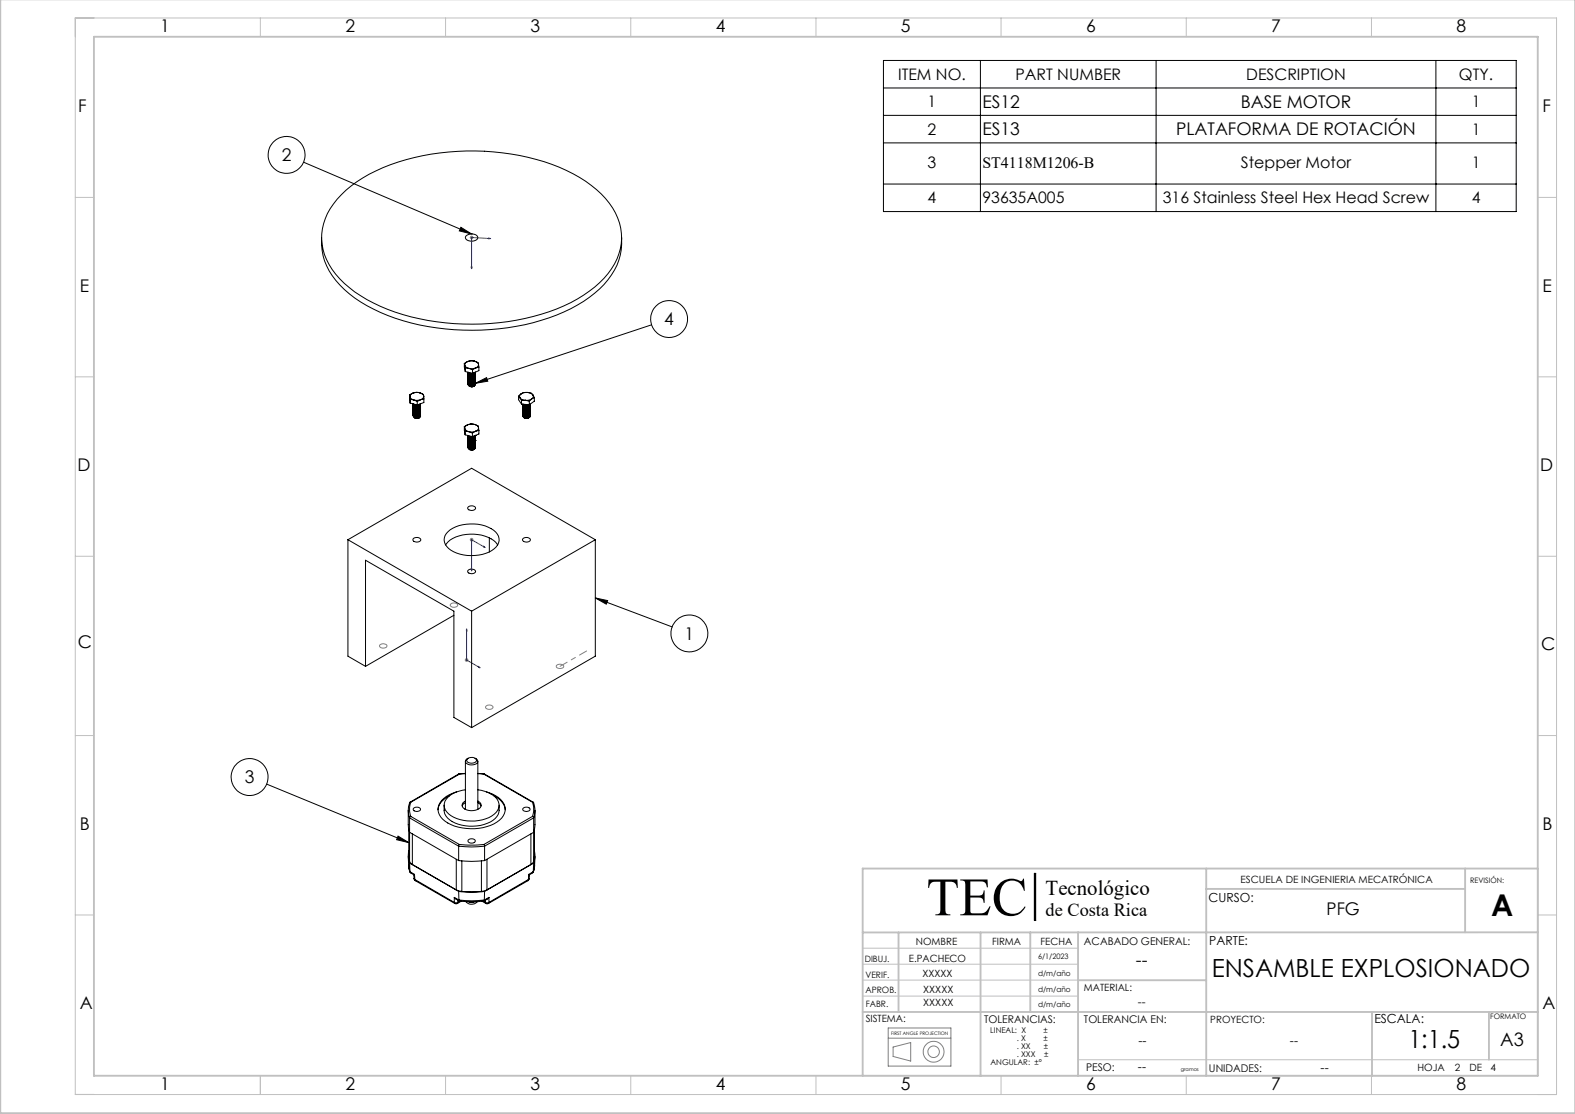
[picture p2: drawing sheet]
<svg xmlns="http://www.w3.org/2000/svg" width="420mm" height="297mm" viewBox="0 0 420 297" stroke-linecap="round" stroke-linejoin="round" font-family="sans-serif">
<g fill="none" stroke="#000" stroke-width=".27">
<path d="M235.6 16.1h168.7v40.3h-168.7zM261.4 16.1v40.3M308.3 16.1v40.3M382.9 16.1v40.3M235.6 23.5h168.7M235.6 30.8h168.7M235.6 38.1h168.7M81 43.2l44.7 19.2M235.6 49.1h168.7M122.9 60.6l2.8 1.8-3.2-.8zM173.7 86.6l-46.9 15.6M126.8 102.2l3-1.5 .3 .9z"/>
<path d="M158.8 159.4l3.2 .7-.3 1zM158.8 159.4l20.4 7.7M71.1 209.1l37.9 15.5M106.2 222.9l2.8 1.7-3.2-.7zM275.8 232.8v12.6"/>
<circle cx="76.4" cy="41.3" r="4.9"/>
<circle cx="178.4" cy="85.1" r="4.9"/>
<circle cx="183.8" cy="168.9" r="4.9"/>
<circle cx="66.6" cy="207.2" r="4.9"/>
</g>
<g fill="none" stroke="#808080" stroke-width=".27">
<path d="M125.3 63.3h1M125.4 63l.7 .7M125.8 62.8v1M126.1 63l-.7 .7M125.3 143.9h1M125.4 143.5l.7 .7M125.8 143.4v1M126.1 143.5l-.7 .7M101.2 172a1.2 1.2 0 0 1 2 .3 1.1 1.1 0 0 1-1.1 .5 1.1 1.1 0 0 1-.9-.7zM120.2 161a1.11 1.11 0 0 1 1.8 .5 1.12 1.12 0 0 1-1.9-.3zM123.9 176h1M124.1 175.6l.7 .7"/>
<path d="M124.4 175.5v1M124.8 175.6l-.7 .7M148.4 177.4a1.13 1.13 0 0 1 1.9 .4 1.21 1.21 0 0 1-2-.2zM129.5 188.3a1.14 1.14 0 0 1 1.9 .4 1.09 1.09 0 0 1-1 .4 1.09 1.09 0 0 1-.9-.7zM275.8 232.8h.4v12.6h-.4zM236.9 276.8h16.7M236.9 274.1h16.7v10.1h-16.7zM238.2 279.1l4.7-1.1v4.9l-4.7-1.2z"/>
<circle cx="249" cy="280.4" r="1.53"/>
<circle cx="249" cy="280.4" r="2.78"/>
</g>
<g fill="none" stroke="#c0c0c0" stroke-width=".27">
<path d="M20.1 4.8h395v287h-395zM69.4 4.8v5M118.8 4.8v5M168.2 4.8v5M217.6 4.8v5M266.9 4.8v5M316.3 4.8v5M365.7 4.8v5M20.1 52.6h4.9M410.1 52.6h5M20.1 100.5h4.9M410.1 100.5h5"/>
<path d="M20.1 148.3h4.9M410.1 148.3h5M20.1 196.1h4.9M410.1 196.1h5M230 231.6h180.1v55.2h-180.1M20.1 243.9h4.9M230 257.1h57.5M230 252.8h57.5M410.1 243.9h5M230 261.3h57.5M230 265.6h57.5M69.4 286.8v5"/>
<path d="M118.8 286.8v5M168.2 286.8v5M217.6 286.8v5M266.9 286.8v5M287.5 282.5h122.6M316.3 286.8v5M365.7 286.8v5"/>
</g>
<g fill="none" stroke="#c0c0c0" stroke-width=".5">
<path d="M.1 -.1v296.9h419.9M25 9.8h385.1v277h-385.1zM321.6 237h69.1M321.7 231.6v55.2M390.7 231.6v17M410.1 231.6h-180.1v55.2M239.6 248.6v21.2M261.5 248.6v38.3M274.7 248.6v21.2M287.5 248.6v38.2M410.1 248.6h-180.1M230 269.8h180.1"/>
<path d="M287.5 261.3h34.2M365.9 269.8v17M397.1 269.8v12.7"/>
</g>
<path d="M276 232.8v12.6" fill="none" stroke="#000" stroke-width=".39"/>
<path d="M125.6 71.2h.3l-.1 .4zM130.3 63.5l.5 .1-.5 .1zM130.8 63.6l-5-.3v8.3M125.7 151.8l.2 .1-.1 .3zM129 145.7l.4 .3-.4-.1zM129.4 146l-3.6-2.1v8.3M124.4 167.7l.1 .4-.1-.1zM124.4 167.7v8.3l3.6 2M127.7 177.7l.3 .3-.3-.1z" fill="none" stroke="#00f" stroke-width=".27"/>
<path d="M156.4 173.6l-7 4" fill="none" stroke="#808080" stroke-width=".27" stroke-dasharray="15.2 1.3 1.3 1.3" stroke-dashoffset="13.1"/>
<path d="M127.7 177.7l.3 .3-.3-.1zM124.4 167.7l.1 .4-.1-.1zM129 145.7v.2l.4 .1zM125.7 151.8l.1 .4 .1-.3zM130.3 63.5v.2l.5-.1zM125.6 71.2l.2 .4 .1-.4z" fill="#00f"/>
<path d="M122.9 60.6l2.8 1.8-3.2-.8zM126.8 102.2l3-1.5 .3 .9zM158.7 159.4l3.3 .7-.3 1zM106.2 222.9l2.8 1.7-3.2-.7z" fill="#000"/>
<g fill="none" stroke="#000" stroke-width=".27">
<path d="M91.1 51.9a42.2 42.2 0 0 1 21.6-10.4 64.7 64.7 0 0 1 38.3 3.9 27.3 27.3 0 0 1 13.1 11.4 14.4 14.4 0 0 1-2 16.2 37.1 37.1 0 0 1-19.9 11.4 64.8 64.8 0 0 1-40.8-2.7 29.1 29.1 0 0 1-13.6-11.1 14.4 14.4 0 0 1 2.1-17.5zM85.8 63.3a16.4 16.4 0 0 0 6 13.9 45.3 45.3 0 0 0 24.7 10.2 62.9 62.9 0 0 0 35.7-5.1 24.6 24.6 0 0 0 12.8-12.9l.7-2.8 .1-3.3M124.3 62.9a2.21 2.21 0 0 1 3.1 .2 1.15 1.15 0 0 1-1.5 1.2h-.5a.95 .95 0 0 1-1-.4 .95 .95 0 0 1-.1-1zM123.8 96.9l.1 .5M123.8 96.9l.3 2.2M123.9 97.4a1.27 1.27 0 0 0 1.1 .8M123.9 97.4l.2 .7M124.1 98.1l.9 .1M124.1 98.1v1M124.1 99.1l1.9 .5M124.7 96.4a.94 .94 0 0 0-.8 1M124.7 96.4l-.9 .5"/>
<path d="M124.8 99.2a1.07 1.07 0 0 0 1 .7 1.07 1.07 0 0 0 1-.7 1.1 1.1 0 0 1-1 .7 1.1 1.1 0 0 1-1-.6M124.8 99.9a1.13 1.13 0 0 0 2-.2 1.1 1.1 0 0 1-1 .7 1.1 1.1 0 0 1-1-.5zM124.8 99.6h.1M125 98.2l1 .4M126 98.6v1M126.5 96.3l-.9-.1-.9 .2M126.5 96.3l.7 .3 .4 .5M126.5 96.3l1 .4 .1 .4M126.5 96.3l-1-.1-.8 .2M126.5 99.3l-1 .3-.7-.3 .3 .2h.9M126.7 99.3a1.01 1.01 0 0 1-.8 .9 1.01 1.01 0 0 1-1.1-.5v-.1M126.8 99.5a1.14 1.14 0 0 1-2 .1"/>
<path d="M126.8 99.4v.1M126.8 99.7v.1M126.9 98.1l-1.2 .2-.7-.1M126.9 98.1l-.9 .5M127.6 97.1a1.01 1.01 0 0 1-.7 1M127.6 97.1l.1 .8M127.7 97.9v.9l-1.7 .8M127.7 97.9l-.8 .2M109.3 105.3v.4M109.3 105.3l.1 2.2M109.3 105.7a1.14 1.14 0 0 0 1 .9M109.3 105.7l.1 .8"/>
<path d="M109.4 106.5l.9 .1M109.4 107.5l1.9 .5M109.4 106.5v1M110.1 104.8a.95 .95 0 0 0-.8 .9M110.1 109.4a1.2 1.2 0 0 0 2-.1 1.12 1.12 0 0 1-1.9 .1zM110.1 110a1.16 1.16 0 0 0 2-.2 1.09 1.09 0 0 1-.9 .7 1.09 1.09 0 0 1-1-.6zM110.1 104.8l-.8 .5M110.1 107.8h.1M110.1 108v.1M110.1 108.3h.1M110.1 108.6h.1M110.1 108.8v.1"/>
<path d="M110.1 109.1h.1M110.1 109.4h.1M110.1 109.7h.1M110.1 109.9v.1M110.1 110.2h.1M110.1 110.5h.1M110.1 110.7v.1M110.2 108a1.11 1.11 0 0 0 1 .6 1.11 1.11 0 0 0 .9-.7 1.1 1.1 0 0 1-.9 .7 1.1 1.1 0 0 1-1-.5M110.2 108.3a1.11 1.11 0 0 0 1 .5 1.11 1.11 0 0 0 .9-.6 1.13 1.13 0 0 1-1.9 .1M110.2 108.6a1.11 1.11 0 0 0 1 .5 1.11 1.11 0 0 0 .9-.7 1.12 1.12 0 0 1-1.9 .2zM110.2 109.1a1.11 1.11 0 0 0 1 .5 1.11 1.11 0 0 0 .9-.6 1.09 1.09 0 0 1-.9 .7 1.09 1.09 0 0 1-1-.6zM110.2 109.7h-.1a1.18 1.18 0 0 0 2-.2 1.13 1.13 0 0 1-.9 .7 1.13 1.13 0 0 1-1.1-.5h.1"/>
<path d="M110.2 110.3l-.1 .2a1.2 1.2 0 0 0 2-.2 1.13 1.13 0 0 1-1.9 .2M110.2 110.6l-.1 .2a1.18 1.18 0 0 0 2-.2 1.12 1.12 0 0 1-1.9 .2M110.2 107.7l1.1 .3M110.2 111a1.14 1.14 0 0 0 1.7 .3M110.3 106.6l1 .4M110.5 111.4l.4 .1 .8-.1M111.1 111.5l.7-.1zM111.3 107v1M111.7 111.4h.1M111.9 111.3l-.1 .1M111.9 110.5l-.4 .5M112 104.7l-1.2-.1-.7 .2"/>
<path d="M112 104.7l.7 .4 .3 .5M112 104.7l.9 .5 .1 .4M112 104.7l-1-.1-.9 .2M112 110.6l.1 .2-.2 .5M112.1 106.6l-.8 .1-1-.1M112.1 106.6l-.8 .4M112.1 107.6a1.1 1.1 0 0 1-.9 .7 1.1 1.1 0 0 1-1-.6l.6 .3 1.2-.3M112.1 108.7a1.18 1.18 0 0 1-2 .2h.1M112.1 110.1a1.15 1.15 0 0 1-1.9 .1M112.1 110.9l-.2 .4M112.1 107.7a1.18 1.18 0 0 1-2 .1h.1M112.1 108.4v.1"/>
<path d="M112.1 108.7v.1M112.1 109h.1M112.1 109.3h.1M112.1 109.8h.1M112.1 110.1h.1M113 105.6l-.3 .7-.6 .3M113 105.6v.8M113 106.4v.9l-1.7 .7M113 106.4l-.9 .2M123.8 113.7l.1 .5M123.8 113.7l.2 2.2M123.9 114.2l.2 .4 .9 .5"/>
<path d="M123.9 114.2l.1 .8M124 115l1 .1M124 115.9l2 .5M124 115v.9M124.7 113.2a1.03 1.03 0 0 0-.8 1M124.7 113.2l-.9 .5M124.8 118.4h.1M124.8 116.5h.1M124.8 117a1.13 1.13 0 0 0 2-.1 1.11 1.11 0 0 1-1 .6 1.11 1.11 0 0 1-1-.5zM124.8 117.3a1.13 1.13 0 0 0 2-.1 1.11 1.11 0 0 1-1 .6 1.11 1.11 0 0 1-1-.5zM124.8 117.8a1.13 1.13 0 0 0 2-.1 1.11 1.11 0 0 1-1 .7 1.11 1.11 0 0 1-1-.6zM124.8 118.1a1.16 1.16 0 0 0 2-.1 1.13 1.13 0 0 1-2 .1z"/>
<path d="M124.8 118.7a1.15 1.15 0 0 0 2-.2 1.13 1.13 0 0 1-2 .2zM124.8 119.2a1.13 1.13 0 0 0 2-.1 1.1 1.1 0 0 1-1 .7 1.1 1.1 0 0 1-1-.6zM124.8 100.2a1.13 1.13 0 0 0 2-.2 1.11 1.11 0 0 1-1 .7 1.11 1.11 0 0 1-1-.5zM124.8 100.4a1.13 1.13 0 0 0 2-.1 1.11 1.11 0 0 1-1 .7 1.11 1.11 0 0 1-1-.6zM124.8 100.7a1.13 1.13 0 0 0 2-.2 1.11 1.11 0 0 1-1 .7 1.11 1.11 0 0 1-1-.5zM124.8 101a1.13 1.13 0 0 0 2-.2 1.11 1.11 0 0 1-1 .7 1.11 1.11 0 0 1-1-.5zM124.8 101.5a1.13 1.13 0 0 0 2-.2 1.11 1.11 0 0 1-1 .7 1.11 1.11 0 0 1-1-.5zM124.8 101.8a1.15 1.15 0 0 0 2-.2 1.13 1.13 0 0 1-2 .2zM124.8 100.4h.1M124.8 101.2v.1M124.8 101.8h.1M124.8 102.1h.1"/>
<path d="M124.8 102.3h.1M124.8 116.7v.1M124.8 118.1h.1M124.8 118.6v.1M124.8 118.9v.1M124.8 119.4a1.12 1.12 0 0 0 1.7 .3M124.8 102.5a1.17 1.17 0 0 0 1.7 .3M125 115.1l1 .4M125 119.1v.1M125.1 119.8l.5 .2 .7-.1M125.1 102.9l.5 .2 .7-.1M125.7 103.1l.7-.2z"/>
<path d="M126 115.5v.9M126.4 119.8l-.1 .1M126.5 119.8l-.8 .2 .6-.1M126.5 102.9h-.1M126.5 113.2l-.9-.1-.9 .1M126.5 113.2l.7 .3 .4 .5M126.5 119l-.4 .4M126.5 113.2l1 .4 .1 .4M126.5 113.2l-.9-.2-.9 .2M126.5 102.1l-.4 .4M126.6 116.2l-1.1 .2-.7-.3 .3 .2 .8 .1M126.6 119.1l.1 .4-.2 .2"/>
<path d="M126.7 116.1l.1 .2a1.12 1.12 0 0 1-2 .2M126.7 102.3l-.2 .5M126.8 116.1h.1M126.8 117.4h.1M126.8 116.1a1.09 1.09 0 0 1-1 .6 1.09 1.09 0 0 1-1-.6M126.8 116.6a1.14 1.14 0 0 1-2 .1M126.8 117.4a1.11 1.11 0 0 1-1 .7 1.11 1.11 0 0 1-1-.6 1.11 1.11 0 0 0 1 .6 1.11 1.11 0 0 0 1-.7M126.8 118.2a1.14 1.14 0 0 1-2 .2M126.8 118.8a1.14 1.14 0 0 1-2 .1M126.8 119.3l-.3 .4M126.8 118.8a1.14 1.14 0 0 1-2 .2M126.8 118.3a1.14 1.14 0 0 1-2 .1"/>
<path d="M126.8 116.6a1.14 1.14 0 0 1-2 .2M126.8 116.3a1.13 1.13 0 0 1-2 .2M126.8 116.1a1.11 1.11 0 0 1-1 .7 1.11 1.11 0 0 1-1-.6M126.8 101.1a1.14 1.14 0 0 1-2 .1M126.8 101.9a1.14 1.14 0 0 1-2 .2M126.8 102.2a1.12 1.12 0 0 1-2 .1M126.8 102.4l-.3 .4M126.8 101.1a1.14 1.14 0 0 1-2 .2M126.8 101.1h.1M126.8 101.9h.1M126.8 102.2h.1M126.8 116.6h.1"/>
<path d="M126.8 118.2v.1M126.8 118.8h.1M126.8 119.1h.1M126.8 115l-.9 .2-.9-.1M126.8 115l-.8 .5M127.6 114a1.04 1.04 0 0 1-.8 1M127.6 114l.1 .8M127.7 114.8v.9l-1.7 .7M127.7 114.8l-.9 .2M138.3 105.6l.4 .5M138.3 105.6v1l.8 1.1M138.7 106.1l.4 .3 1 .3"/>
<path d="M138.7 106.1l.4 .7M139 105a.73 .73 0 0 0-.3 1.1M139 105l-.7 .6M139.1 107.7l2 .2M139.1 106.8v.9M139.4 107.8a1.2 1.2 0 0 0 1.9 0 1.04 1.04 0 0 1-.8 .8 1.04 1.04 0 0 1-1.1-.5M139.4 108.3a1.16 1.16 0 0 0 2-.1 1.13 1.13 0 0 1-1 .7 1.13 1.13 0 0 1-1-.6zM139.4 110.8a1.18 1.18 0 0 0 2-.1l-.1 .5M139.4 107.8h.1M139.4 108.1h.1M139.4 108.6h.1M139.4 108.9h.1"/>
<path d="M139.4 109.4h.1M139.4 110.8h.1M139.4 108.7a1.05 1.05 0 0 0 1 .7 1.05 1.05 0 0 0 1-.7 1.13 1.13 0 0 1-1 .7 1.13 1.13 0 0 1-1-.5M139.5 111a1.14 1.14 0 0 0 1.8 .2M139.7 111.4l.7 .1 .5-.1M140.1 106.7l-1 .1M140.1 106.7l1 .3M140.5 111.5l.5-.1zM140.7 104.6l-1.2 .1-.5 .3M140.7 104.6l.8 .2 .6 .5M140.7 104.6l1 .2 .4 .5M140.7 104.6a1.9 1.9 0 0 0-1.7 .4"/>
<path d="M140.9 107.9l-.5 .1-.9-.2 .9 .3 .6-.2M141.1 111.3l-.1 .1M141.1 111.3h-.1M141.1 111.1l-.1 .2M141.1 107v.9M141.3 110.7v.5M141.4 108.4a1.11 1.11 0 0 1-1 .7 1.11 1.11 0 0 1-1-.5M141.4 109a1.18 1.18 0 0 1-2 .1 1.14 1.14 0 0 0 2-.1M141.4 109.3a1.11 1.11 0 0 1-1 .6 1.11 1.11 0 0 1-1-.5M141.4 109.5a1.11 1.11 0 0 1-1 .7 1.11 1.11 0 0 1-1-.5 1.13 1.13 0 0 0 2-.1M141.4 109.8a1.18 1.18 0 0 1-2 .2 1.14 1.14 0 0 0 2-.1M141.4 110.1a1.16 1.16 0 0 1-2 .1 1.12 1.12 0 0 0 1 .6 1.12 1.12 0 0 0 1-.7"/>
<path d="M141.4 110.3a1.11 1.11 0 0 1-1 .7 1.11 1.11 0 0 1-1-.5 1.1 1.1 0 0 0 1 .5 1.1 1.1 0 0 0 1-.6M141.4 110.6a1.18 1.18 0 0 1-2 .2M141.4 107.9a1.18 1.18 0 0 1-2 .2M141.4 107.9h.1M141.4 108.2h.1M141.4 108.4v.1M141.4 108.7v.1M141.4 109h.1M141.4 109.3h.1M141.4 109.5v.1M141.4 109.8v.1M141.4 110.1h.1"/>
<path d="M141.4 110.3v.1M141.4 110.6v.1M141.8 106.3l-.8 .4h-.9M141.8 106.3l-.7 .7M142.1 105.3a.7 .7 0 0 1-.3 1M142.1 105.3l.4 .7M142.5 106v1l-1.4 .9M142.5 106l-.7 .3M125 135.1l1-.2a.73 .73 0 0 1 .8 .7 1.27 1.27 0 0 1-2.1-.1zM92.8 143.9v31l4.7 2.8M92.8 143.9l33 19M92.8 143.9l33-19.1 33 19.1"/>
<path d="M110.3 143.5l1.1-.2a.78 .78 0 0 1 .8 .7 1.27 1.27 0 0 1-2.1-.1zM118.8 145.3a8.4 8.4 0 0 1 7.6-2.9 8 8 0 0 1 6.3 2.9M119.5 141.7a10.6 10.6 0 0 1 12.7 .1 2.81 2.81 0 0 1-.4 4.5 10.9 10.9 0 0 1-12.2-.1 2.79 2.79 0 0 1-.1-4.5zM124.7 152.1a1.26 1.26 0 0 1 2.1 .3 1.27 1.27 0 0 1-2.1 0zM130.5 143.4v3.7M139.6 143.5l1-.2a.67 .67 0 0 1 .7 .9 1.12 1.12 0 0 1-1.9-.5zM158.8 143.9v31l-33 19.1M158.8 143.9l-33 19M97.5 177.7v-28.3l23.5 13.5v28.4l4.8 2.7M121 164l-23.5 13.7M125.8 162.9v31.1M108.9 216v3.9l.3 2 13.1 7.5"/>
<path d="M109.2 218l13.1 7.6M109.2 218v11.6M109.5 213.9a5.8 5.8 0 0 0 0 3.8M109.5 217.7l-.3 .3M109.5 213.9h-.2a6 6 0 0 0-.1 4.1M109.5 217.7l13 7.4M110.2 215.5l1-.3a.73 .73 0 0 1 .9 .8l-.9 .4a.73 .73 0 0 1-1-.9zM118.4 214.7a4.1 4.1 0 0 0 3 4.7 10.9 10.9 0 0 0 10.6-1.2 3.6 3.6 0 0 0 1.1-3.5M119.9 212.1a5 5 0 0 0-3.1 3.8M121.8 211.1a6.5 6.5 0 0 0-5 4.2 4.6 4.6 0 0 0 3.5 4.5 13.5 13.5 0 0 0 12.9-1.1 3.6 3.6 0 0 0-.3-6.1l-1.6-.9-1.5-.6M122.3 206.3l-13 7.6M122.4 206.4h.1"/>
<path d="M122.5 206.4l-13 7.5M124.1 206.2l-1.8 .2M124.1 213.6a1.2 1.2 0 0 0-.9 1.3 1.2 1.2 0 0 0 1.3 1 3.2 3.2 0 0 0 3.8-1 1.17 1.17 0 0 0-.9-1.3M124.1 210.6a6.3 6.3 0 0 0-5.6 3.6 4 4 0 0 0 3.3 4 11 11 0 0 0 10-1.1 3 3 0 0 0 1.2-3 3 3 0 0 0-2-2.4l-1.7-.7-1.9-.4M124.1 214l-.7 .5-.1 .4M124.1 206.3l-1.6 .1M124.1 203v12.8M124.5 202.4a1.66 1.66 0 0 1 2.6 .2 1.46 1.46 0 0 1-1.3 .9 1.46 1.46 0 0 1-1.4-.8zM124.8 202.2l-.2 .1a.75 .75 0 0 0-.5 .8 .75 .75 0 0 0 .7 .7l1.4 .1a.88 .88 0 0 0 1.1-.5 .88 .88 0 0 0-.4-1.1l-.2-.1M127.4 206.2l1.8 .2M127.4 214l.6 .3 .3 .6M127.4 206.3l1.6 .1"/>
<path d="M127.4 203v12.8M129 206.4l13 7.5M129.2 206.4h-.2M129.2 206.3l13 7.6M131.6 212.1l.5 .3a4.7 4.7 0 0 1 2.6 3.5M139.5 215.5l.9-.3a.73 .73 0 0 1 .9 .8l-.9 .4a.73 .73 0 0 1-.9-.9zM142 213.9a5.8 5.8 0 0 1 0 3.8M142 217.7l.3 .3M142 213.9h.2a6 6 0 0 1 .1 4.1M142 217.7l-13 7.4M142.3 218l-13.1 7.6M142.3 218v11.6"/>
<path d="M142.7 216v3.9l-.4 2-13.1 7.5M108.9 228.3l.1 2.4M109 230.6l.4 2M109 230.7l.3 1.7M109 221.2v6.9l.2 1.5M109 226.8l-.1 1.3 .3 2M109.2 229.6l.8 .9M109.2 230.1l13.1 7.6M109.2 230.1l.1 2.3M109.3 232.4l.2 .3 .8 .5M109.3 232.4l1.2 .7M110 230.5l11.7 6.7"/>
<path d="M110 222.3v8.2M110.3 233.2l.1 1M110.4 234.2l.4 .6M110.4 234.2l.2 .3M110.5 233.1l-.2 .1M110.5 233.1l.1 1.4M110.6 234.5l.2 .3M110.6 234.5l10.5 6.1M110.8 234.8l10.5 6.1M121.1 239.3l1.3 .9M121.1 239.3l1.3 .7M121.1 239.3v1.3"/>
<path d="M121.7 237.2l1.5 .5M121.7 229.1v8.1M122.3 237.7a28.3 28.3 0 0 0 6.9 0M122.3 225.6a28.3 28.3 0 0 0 6.9 0M122.3 229.4a28.3 28.3 0 0 0 6.9 0M122.3 237.7l.1 2.3M122.3 225.6v3.8M122.4 240a27.2 27.2 0 0 0 6.8 0M122.4 240l.1 .2M122.5 225.1l2.5 .2 4-.2M122.5 225.1l-.2 .5M123.2 237.7h5.2"/>
<path d="M123.2 229.5v8.2M124.8 224l1-.4a.73 .73 0 0 1 .9 .8l-.9 .4a.73 .73 0 0 1-1-.8zM128.4 229.5v8.2M129 225.1l.2 .5M129.2 240v.1a17.1 17.1 0 0 1-6.7 .1M129.2 237.7v2.3M129.2 225.6v3.8M129.9 237.2l-1.5 .5M129.9 229.1v8.1M130.4 239.3l-1.3 .9M130.4 239.3v1.3M130.4 239.3l-1.2 .7"/>
<path d="M140.8 234.8l-10.6 6.1M140.9 234.5l-.1 .3M140.9 234.5l-10.5 6.1M141 233.1l.2 .1M141 233.1l-.1 1.4M141.1 234.2l-.3 .6M141.1 234.2l-.2 .3M141.2 233.2l-.1 1M141.6 230.5l-11.7 6.7M141.6 222.3v8.2M142.2 232.4l-.2 .3-.8 .5M142.2 232.4l-1.2 .7"/>
<path d="M142.3 229.6l-.7 .9M142.3 230.1l-13.1 7.6M142.3 230.1l-.1 2.3M142.5 221.2v6.9l-.2 1.5M142.5 226.8l.2 1.3-.4 2M142.6 230.7l-.4 1.9M142.6 230.7l-.4 1.7M142.7 228.3l-.1 2.4M121.1 240.6h1M121.1 240.6l.2 .3M121.3 240.9h.7M122.1 240.6l-.1 .3"/>
<path d="M122.1 240v.6M122.7 240.2l-.6 .4M123 240.3l-1 .6M124.2 240.4a2.01 2.01 0 0 0 3.1 0M124.9 240.4l.7 .2 1.1-.2M125.1 240.4h1.2M128.6 240.3l1 .6M128.9 240.2l.5 .4M129.4 240.6h1M129.4 240.6l.2 .3M129.4 240v.6M129.6 240.9h.6"/>
<path d="M130.4 240.6l-.2 .3"/>
</g>
<text font-size="14.4" x="247.1" y="244">TEC</text>
<text font-size="8" x="397.7" y="244.1">A</text>
<g font-size="6.7">
<text x="323.1" y="260.6">ENSAMBLE EXPLOSIONADO</text>
<text x="375.6" y="279.5">1:1.5</text>
</g>
<text font-size="5.6" x="278.8" y="238.7">Tecnológico</text>
<g font-size="4.9">
<text x="278.8" y="244.2">de Costa Rica</text>
<text x="400" y="279">A3</text>
</g>
<g font-size="4.7">
<text x="42.7" y="8.6">1</text>
<text x="92.1" y="8.6">2</text>
<text x="141.5" y="8.6">3</text>
<text x="190.9" y="8.6">4</text>
<text x="240.2" y="8.6">5</text>
<text x="289.6" y="8.6">6</text>
<text x="339" y="8.6">7</text>
<text x="388.4" y="8.6">8</text>
<text x="20.8" y="29.9">F</text>
<text x="262" y="28.8">ES12</text>
<text x="330.9" y="28.8">BASE MOTOR</text>
<text x="411.3" y="29.9">F</text>
<text x="262" y="36.1">ES13</text>
<text x="313.6" y="36.1">PLATAFORMA DE ROTACIÓN</text>
<text x="75.1" y="42.9">2</text>
<text x="21.3" y="77.8">E</text>
<text x="411.3" y="77.8">E</text>
<text x="177.2" y="86.7">4</text>
<text x="20.7" y="125.5">D</text>
<text x="410.7" y="125.6">D</text>
<text x="20.8" y="172.9">C</text>
<text x="182.6" y="170.5">1</text>
<text x="410.9" y="173.4">C</text>
<text x="65.3" y="208.8">3</text>
<text x="21.3" y="221.2">B</text>
<text x="411.3" y="221.2">B</text>
<text x="353.7" y="244.1">PFG</text>
<text x="302.9" y="257.7">--</text>
<text x="21.3" y="269.1">A</text>
<text x="411.3" y="269.1">A</text>
<text x="42.7" y="290.6">1</text>
<text x="92.1" y="290.6">2</text>
<text x="141.5" y="290.6">3</text>
<text x="190.9" y="290.6">4</text>
<text x="240.2" y="290.6">5</text>
<text x="289.6" y="290.6">6</text>
<text x="339" y="290.6">7</text>
<text x="388.4" y="290.6">8</text>
</g>
<g font-size="4.2">
<text x="239.5" y="21.3">ITEM NO.</text>
<text x="270.8" y="21.3">PART NUMBER</text>
<text x="332.3" y="21.3">DESCRIPTION</text>
<text x="389.1" y="21.3">QTY.</text>
<text x="247.4" y="28.6">1</text>
<text x="392.5" y="28.6">1</text>
<text x="247.4" y="35.9">2</text>
<text x="392.5" y="35.9">1</text>
<text x="247.4" y="44.7">3</text>
<text x="262" y="44.7">ST4118M1206-B</text>
<text x="330.9" y="44.7">Stepper Motor</text>
<text x="392.5" y="44.7">1</text>
<text x="247.4" y="54.3">4</text>
<text x="262" y="54.3">93635A005</text>
<text x="310.1" y="54.3">316 Stainless Steel Hex Head Screw</text>
<text x="392.5" y="54.3">4</text>
</g>
<g font-size="3.3">
<text x="322.3" y="240.4">CURSO:</text>
<text x="322.5" y="252">PARTE:</text>
<text x="366.5" y="272.7">ESCALA:</text>
<text x="303.6" y="278.7">--</text>
<text x="344" y="278.7">--</text>
<text x="303.5" y="285.6">--</text>
<text x="352.2" y="285.9">--</text>
</g>
<text font-size="3.2" x="303.4" y="268.3">--</text>
<g font-size="2.8">
<text x="289.1" y="252">ACABADO GENERAL:</text>
<text x="262.4" y="272.6">TOLERANCIAS:</text>
<text x="289.1" y="272.8">TOLERANCIA EN:</text>
<text x="289.6" y="285.6">PESO:</text>
<text x="322.4" y="285.9">UNIDADES:</text>
</g>
<g font-size="2.7">
<text x="330.8" y="235.5">ESCUELA DE INGENIERIA MECATRÓNICA</text>
<text x="242.4" y="256.5">E.PACHECO</text>
<text x="244.2" y="252">NOMBRE</text>
<text x="264.6" y="252">FIRMA</text>
<text x="277.5" y="252">FECHA</text>
<text x="246" y="260.6">XXXXX</text>
<text x="246.2" y="268.3">XXXXX</text>
<text x="246.2" y="264.8">XXXXX</text>
<text x="289.1" y="264.1">MATERIAL:</text>
<text x="230.8" y="272.6">SISTEMA:</text>
<text x="322.7" y="272.7">PROYECTO:</text>
<text x="378" y="285.6">HOJA</text>
<text x="387.9" y="285.6">2</text>
<text x="391.8" y="285.6">DE</text>
<text x="397.4" y="285.6">4</text>
</g>
<g font-size="2.3">
<text x="230.6" y="256.5">DIBUJ.</text>
<text x="230.8" y="260.7">VERIF.</text>
<text x="230.8" y="264.8">APROB.</text>
<text x="230.8" y="268.6">FABR.</text>
</g>
<g font-size="2.1">
<text x="264.1" y="275.3">LINEAL: X</text>
<text x="278.3" y="275.3">±</text>
<text x="271.1" y="281.7">. XXX</text>
<text x="271.2" y="279.6">. XX</text>
<text x="271.2" y="277.5">. X</text>
<text x="278.3" y="277.5">±</text>
<text x="278.4" y="279.6">±</text>
<text x="278.5" y="281.7">±</text>
<text x="264.1" y="283.8">ANGULAR: ±°</text>
</g>
<g font-size="2">
<text x="392.1" y="235.4">REVISIÓN:</text>
<text x="276.8" y="255.8">6/1/2023</text>
<text x="276.8" y="260.2">d/m/año</text>
<text x="276.8" y="264.5">d/m/año</text>
<text x="276.8" y="268.6">d/m/año</text>
<text x="397.4" y="271.8">FORMATO</text>
</g>
<g font-size="1.3">
<text x="237.6" y="276">FIRST ANGLE PROJECTION</text>
<text x="314.9" y="285.6">gramos</text>
</g>
</svg>
